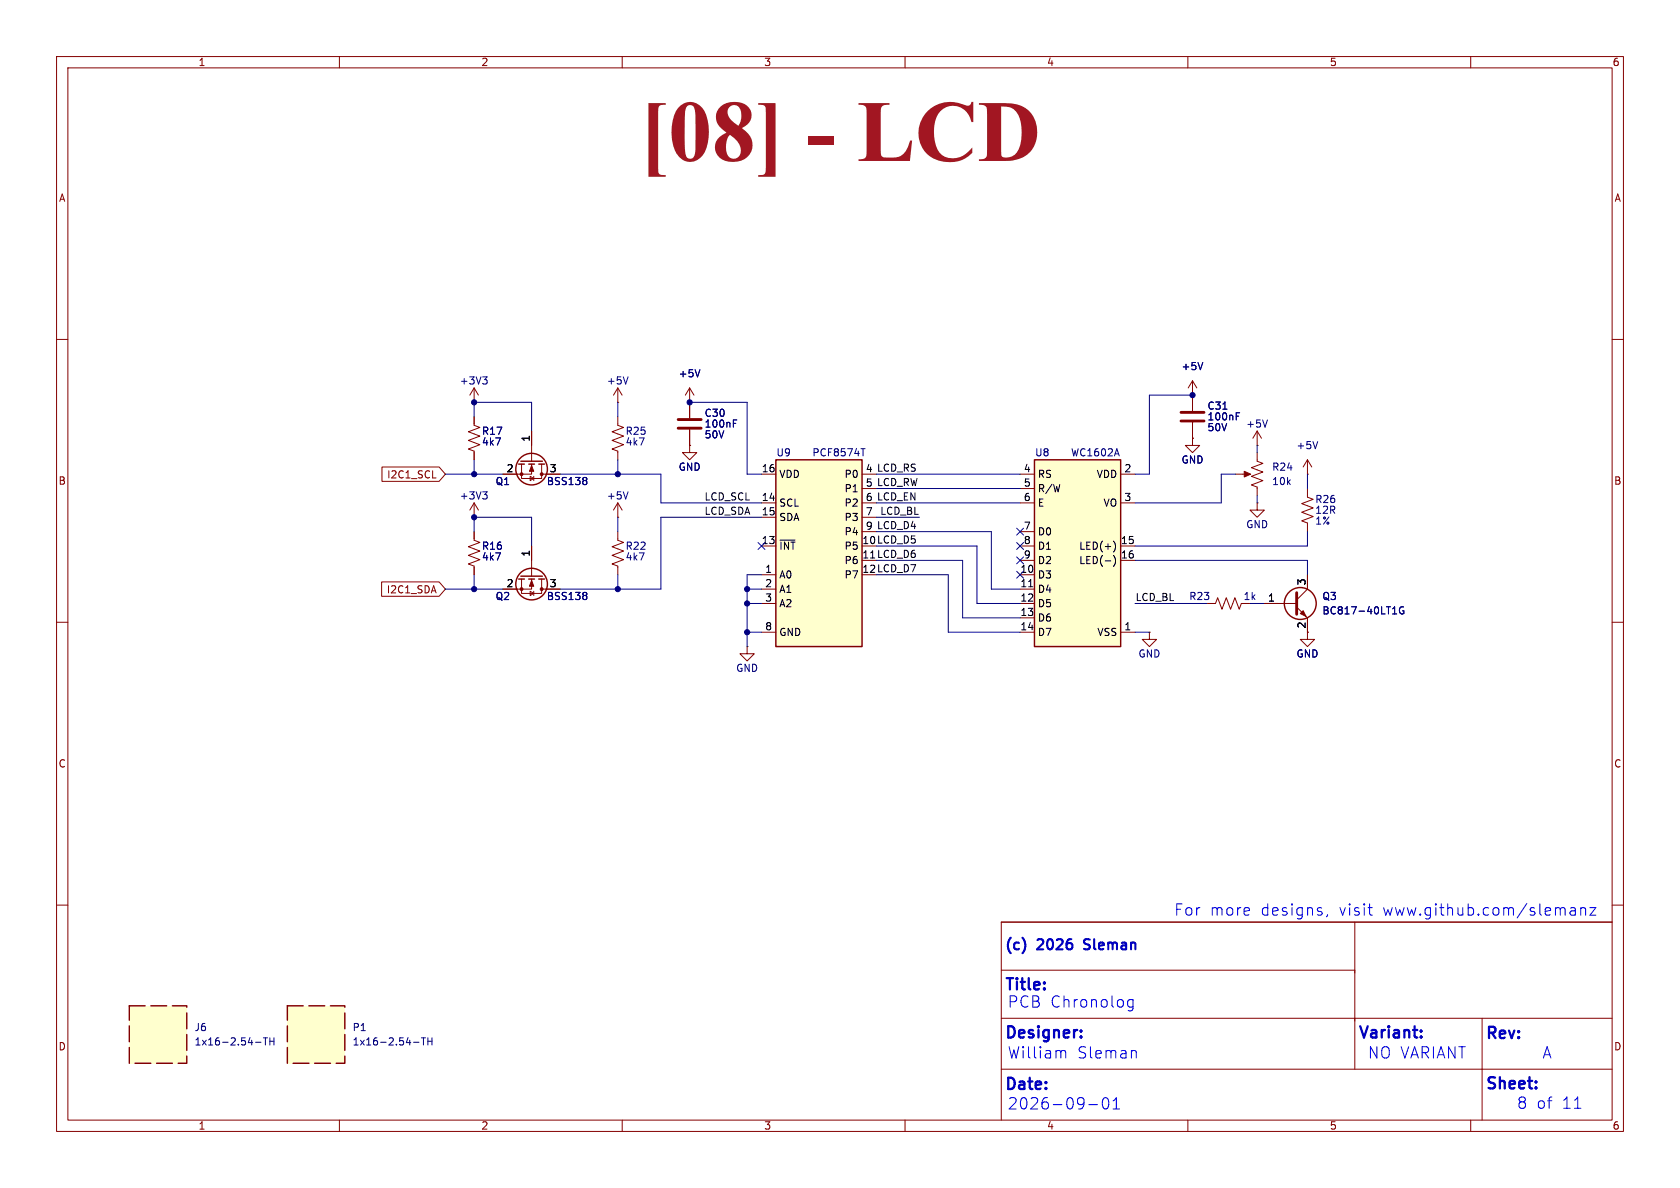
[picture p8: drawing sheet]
<svg xmlns="http://www.w3.org/2000/svg" width="297mm" height="210mm" viewBox="0 0 297 210" stroke-linecap="round" stroke-linejoin="round" font-family="sans-serif">
<g fill="none" stroke="#840000" stroke-width=".18">
<path d="M10 10h277v190h-277zM12 12h273v186h-273zM60 10v2M110 10v2M160 10v2M210 10v2M260 10v2M10 60h2M285 60h2M10 110h2M285 110h2M10 160h2"/>
<path d="M177 171.5h62.5M239.5 163v26M285 160h2M285 163h-108v35M60 198v2M110 198v2M160 198v2M177 189h108M177 180h108M210 198v2M260 198v2M262 180v18"/>
</g>
<g fill="none" stroke="#00f" stroke-width=".18">
<path d="M208 159.8v2M269.9 159.7l-1.7 2.6M178.6 176v2M180.7 177.7a.69 .69 0 0 0 1 .1M182.6 176v2h.8l.3-.3M186.7 176a1.08 1.08 0 0 0-.7 1 1.08 1.08 0 0 0 .7 1M200.3 178.3a.54 .54 0 0 1-.9 .3M209.7 161.4a.54 .54 0 0 0 .5 .4 .54 .54 0 0 0 .5-.4M211.6 160.4v1.4M212.1 160.4a.51 .51 0 0 0-.5 .4M214.3 160.4v1.4M215.2 160.7v1.1"/>
<path d="M216 160.7v1.1M216.9 161.4a.54 .54 0 0 0 .5 .4 .54 .54 0 0 0 .5-.4M218.8 160.4v1.4M219.9 161.5l.3 .3 .6-.1M230.2 162.1a.54 .54 0 0 1-.8 .3M234.7 161.7l-.2 .4M236.9 160.4l.5 1.4 .4-1.4M238.6 160.4v1.4M240.3 161.5l-.3 .3-.5-.1M241.2 160.4v1.4M241.8 160.4h.8M242.1 161.5l.1 .2 .4 .1"/>
<path d="M252.9 162.1a.54 .54 0 0 1-.9 .3M277.7 160.5l.1-.1 .6 .1 .1 1.3M278.5 160.9l-.7 .1a.39 .39 0 0 0-.3 .4 .39 .39 0 0 0 .3 .4l.7-.1M279.5 160.6a.5 .5 0 0 1 .8 .1v1.1M279.5 160.4v1.4M281.1 160.4h1l-1 1.4h1M178.4 185l.5 2 .4-1.4 .3 1.4 .5-2M179.5 194.9l-1.1 1.1h1.2M180.5 195.7a.49 .49 0 0 0 .5 .3 .49 .49 0 0 0 .4-.3M180.9 185.7v1.3M181.8 186.7l.3 .3M182.9 186.7l.3 .3"/>
<path d="M183.4 194.9l-1.2 1.1h1.2M183.9 185.7v1.3M184.2 195.7l.4 .3 .6-.1 .2-.2M184.8 186.7l.3 .3 .6-.1M185.7 186v1M186.7 185.7v1.3M187.5 186v1M187.6 185.8l.2-.1 .5 .1 .1 1.2M188.7 195.7a.49 .49 0 0 0 .5 .3 .49 .49 0 0 0 .4-.3M190.8 185.6a.73 .73 0 0 0 .7 .5M191.5 195.6a.71 .71 0 0 1-.8 .4M191.6 185l-.6 .1"/>
<path d="M191.9 186.7l-.4 .3-.7-.1M192.5 195.3h1.5M192.8 186.7l.3 .3M193.7 186.7l.3 .3 .6-.1M195.2 194.1a.47 .47 0 0 1 .7 .3 1.03 1.03 0 0 1-.5 1.6 1.33 1.33 0 0 1-.2-1.9zM195.5 185.7v1.3M196.4 186v1M196.8 196h1.1M196.8 194.6l.6-.6v2M197.3 186v1M198.1 186.7l.3 .3 .7-.1M199.1 186v1"/>
<path d="M200 185.7v1.3M200.9 186v1M243.4 185v2l-1.1-2v2M244.4 186.7a.68 .68 0 0 0 1.1 0M247.7 185l.7 2 .6-2M249.4 187l.7-2 .7 2M251.4 185v2M251.9 186.1l.7 .9M253.4 185v2M254.1 187l.7-2 .6 2M257.2 185v2l-1.1-2v2M258.5 185v2"/>
<path d="M272.8 187l.7-2 .7 2"/>
</g>
<path d="M191.1 183.2l.1 .1-.1 .1M191.1 183.2l-.1 .1 .1 .1M191.1 182.2v.2M191.1 183.2v.2M191.1 182.2l.1 .1-.1 .1M191.1 182.2l-.1 .1 .1 .1M251.2 182.2l.1 .1-.1 .1M251.2 182.2l-.1 .1 .1 .1M251.2 182.2v.2" fill="none" stroke="#0000c2" stroke-width=".4"/>
<path d="M191.6 167.7l.3 .1M191.7 166.2v.5" fill="none" stroke="#0000c2" stroke-width=".36"/>
<path d="M210.8 77.5v1.2h1.3l-1.3 1.3-1.3-1.3h1.3M210.8 77.5h.1" fill="none" stroke="#800000" stroke-width=".18"/>
<path d="M137.2 81.3h15.2v33h-15.2z" fill="#ffffce"/>
<g fill="none" stroke="#800000" stroke-width=".25">
<path d="M137.2 81.3h15.2v33h-15.2zM91.7 102.4h1M92.1 101.9h3.8M93.5 102.4h1M95.2 102.4h1.1"/>
<circle cx="94" cy="103.3" r="2.79"/>
</g>
<g fill="none" stroke="#800000" stroke-width=".18">
<path d="M83.8 73.7v1.5l1 .4-2 .7 2 .8-2 .8 2 .7-2 .8 1 .4v1.5M83.8 71.1h.1M83.8 68.6v2.5M83.8 68.6l-.7 1.3M83.8 68.6l.8 1.3M210.8 69.9h.1M210.8 67.3l-.7 1.3M210.8 67.3l.8 1.3M210.8 67.3v5.3M210.8 74.7v2.8M222.2 78.7h.1M222.2 76.2l-.7 1.3"/>
<path d="M222.2 76.2l.8 1.3M222.2 76.2v2.5M83.8 94v1.5l1 .4-2 .7 2 .8-2 .8 2 .7-2 .8 1 .4v1.5M94 96.5v5.4M134.6 83.8h2.6M134.6 88.9h2.6M134.6 91.4h2.6M134.6 96.5h2.6M152.4 88.9h2.5M152.4 91.4h2.5M152.4 86.4h2.5M152.4 94h2.5"/>
<path d="M92.2 102.4v2.5h3.6v-2.5M93.7 104.5l.7 .4-.7 .4zM94 102.4v1.7h-5.1M94.4 104.5v.8M95.8 104.1h3.3M132.1 114.3v1.3h1.2l-1.2 1.2-1.3-1.2h1.3M132.1 114.3h.1M134.6 101.6h2.6M134.6 104.1h2.6M134.6 106.7h2.6M134.6 111.8h2.6"/>
</g>
<path d="M137.9 95.5h2.6" fill="none" stroke="#000" stroke-width=".18"/>
<path d="M85.3 66.6h.8l-.4 .5M85.9 67.1l.2 .2v.3l-.2 .3M152.2 79.3h.7M212.6 64.1l-.4 1.2M216.2 72.3h.7M218.6 73.6h.4M218.6 73h.6M224.1 74.2l-.5 1.3M103.5 104.7l.2 .3-.2 .3 .2 .2v.2l-.2 .3" fill="none" stroke="#000080" stroke-width=".18"/>
<g fill="#800000" stroke="#800000" stroke-width=".18">
<path d="M94 102.6l.4 1h-.8z"/>
<circle cx="95.8" cy="104.1" r=".25"/>
<circle cx="92.2" cy="104.1" r=".25"/>
</g>
<path d="M208.8 72.9h4.1M208.8 74.4h4.1" fill="none" stroke="#800000" stroke-width=".51"/>
<path d="M22.9 177.8h10.1v10.2h-10.1z" fill="#ffffce"/>
<path d="M22.9 177.8h10.1v10.2h-10.1z" fill="none" stroke="#800000" stroke-width=".25" stroke-dasharray="2.8 1"/>
<path d="M45.2 184.2h.9M46.6 183.5h.7M46.9 183.5v1.2M47.7 183.5v1.2M47.7 184.1h.7M48.4 183.5v1.2" fill="none" stroke="#000080" stroke-width=".18"/>
<path d="M182.9 81.3h15.2v33h-15.2z" fill="#ffffce"/>
<g fill="none" stroke="#800000" stroke-width=".25">
<path d="M91.7 82h1M92.1 81.5h3.8M93.5 82h1M95.2 82h1.1M182.9 81.3h15.2v33h-15.2z"/>
<circle cx="94" cy="82.9" r="2.79"/>
<circle cx="229.9" cy="106.7" r="2.82"/>
</g>
<g fill="none" stroke="#800000" stroke-width=".18">
<path d="M94 76.2v5.3M109.2 71.1h.1M109.2 68.6v2.5M109.2 68.6l-.7 1.3M109.2 68.6l.8 1.3M121.9 71.1v2.8M121.9 75.9v2.8M92.2 82v2.6h3.6v-2.6M93.7 84.2l.7 .4-.7 .4zM94 82v1.8h-5.1M94.4 84.2v.8M95.8 83.8h3.3"/>
<path d="M109.2 94v1.5l1 .4-2 .7 2 .8-2 .8 2 .7-2 .8 1 .4v1.5M109.2 91.4h.1M109.2 88.9v2.5M109.2 88.9l-.7 1.3M109.2 88.9l.8 1.3M180.3 83.8h2.6M180.3 86.4h2.6M180.3 88.9h2.6M180.3 94h2.6M180.3 96.5h2.6M180.3 99.1h2.6M198.1 83.8h2.6"/>
<path d="M198.1 88.9h2.6M198.1 96.5h2.6M198.1 99.1h2.6M218.4 83.8h2.3M222.2 80v1.5l1.1 .4-2.1 .8 2.1 .7-2.1 .8 2.1 .8-2.1 .7 1 .4v1.5M222.2 88.9v1.3h1.3l-1.3 1.2-1.2-1.2h1.2M222.2 88.9h.1M231.1 86.4v1.5l1.1 .4-2.1 .7 2.1 .8-2.1 .8 2.1 .7-2.1 .8 1 .4v1.5M231.1 83.8h.1M231.1 81.3v2.5M231.1 81.3l-.7 1.3M231.1 81.3l.8 1.3"/>
<path d="M180.3 101.6h2.6M180.3 104.1h2.6M180.3 106.7h2.6M180.3 109.2h2.6M180.3 111.8h2.6M198.1 111.8h2.6M203.2 111.8v1.2h1.3l-1.3 1.3-1.3-1.3h1.3M203.2 111.8h.1M213.4 106.7h1.5l.4-1 .7 2 .8-2 .8 2 .7-2 .8 2 .4-1M223.5 106.7h5.7M229.2 107.3l1.9 1.9v3.8h1.3l-1.3 1.3-1.2-1.3h1.2M231.1 101.6v2.5l-1.9 1.9"/>
</g>
<path d="M196.8 95.6a1.46 1.46 0 0 1 0 2M196.8 98.2a1.46 1.46 0 0 1 0 1.9M181.9 103.7h.7" fill="none" stroke="#000" stroke-width=".18"/>
<path d="M111 66.6l-.4 1.3M129.7 74.8h.4M129.7 74.2h.6M233 78l-.5 1.3M103.5 84.4l.2 .2-.2 .3 .2 .3v.2l-.2 .3M111 86.9l-.4 1.3M246.2 108.5h.7M248.1 107.3a.59 .59 0 0 0-.7 .6 .59 .59 0 0 0 .7 .6l.1-.5h-.3" fill="none" stroke="#000080" stroke-width=".18"/>
<g fill="#800000" stroke="#800000" stroke-width=".18">
<path d="M220 83.3l1.1 .5-1.1 .5z"/>
<path d="M229.9 108.5l.5-.5 .5 1z"/>
<path d="M94 82.3l.4 1h-.8z"/>
<circle cx="95.8" cy="83.8" r=".25"/>
<circle cx="92.2" cy="83.8" r=".25"/>
</g>
<path d="M119.9 74.2h4.1M119.9 75.7h4.1M229.2 104.8v3.8" fill="none" stroke="#800000" stroke-width=".51"/>
<path d="M50.8 177.8h10.2v10.2h-10.2z" fill="#ffffce"/>
<path d="M50.8 177.8h10.2v10.2h-10.2z" fill="none" stroke="#800000" stroke-width=".25" stroke-dasharray="2.8 1"/>
<g fill="none" stroke="#000080" stroke-width=".18">
<path d="M83.8 73.7v-2.6h10.2v5.1M109.2 71.1v2.6M121.9 71.1h10.2v12.7h2.5M123.7 65.3l-.4 1.3M129.7 74.8h.4M129.7 74.2h.6M210.8 69.9h-7.6v13.9h-2.5M212.6 64.1l-.4 1.2M216.2 72.3h.7M218.6 73.6h.4M218.6 73h.6M222.2 78.7v1.3"/>
<path d="M78.7 83.8h10.2M83.8 81.3v2.5M83.8 94v-2.6h10.2v5.1M85.3 86.9h.8l-.4 .5M85.9 87.4l.2 .3v.3l-.2 .2M99.1 83.8h17.7v5.1h17.8M103.5 84.4l.2 .2-.2 .3 .2 .3v.2l-.2 .3M109.2 81.3v2.5M109.2 91.4v2.6M134.6 91.4h-17.8v12.7h-17.7M154.9 94h20.4v10.1h5M154.9 96.5h17.8v10.2h7.6"/>
<path d="M154.9 83.8h25.4M154.9 91.4h7.7M154.9 99.1h15.3v10.1h10.1M154.9 86.4h25.4M154.9 88.9h25.4M200.7 99.1h30.4v2.5M218.4 83.8h-2.5v5.1h-15.2M222.2 87.6v1.3M231.1 83.8v2.6M231.1 94v2.5h-30.4M78.7 104.1h10.2M83.8 101.6v2.5"/>
<path d="M103.5 104.7l.2 .3-.2 .3 .2 .2v.2l-.2 .3M109.2 101.6v2.5M132.1 111.8h2.5M132.1 104.1h2.5M132.1 106.7h2.5M134.6 101.6h-2.5v12.7M154.9 101.6h12.7v10.2h12.7M200.7 111.8h2.5M200.7 106.7h12.7M221 106.7h2.5M246.2 108.5h.7M248.1 107.3a.59 .59 0 0 0-.7 .6 .59 .59 0 0 0 .7 .6l.1-.5h-.3"/>
<path d="M73.1 184.2h1M74.5 183.5h.7M74.9 183.5v1.2M75.6 183.5v1.2M75.6 184.1h.8M76.4 183.5v1.2"/>
</g>
<g fill="none" stroke="#800000" stroke-width=".18">
<path d="M83.8 73.7v1.2M94 76.2v2.5M109.2 73.7v1.5l1 .4-2 .7 2 .8-2 .8 2 .7-2 .8 1 .4v1.5M121.9 71.1h.1M121.9 78.7v1.3h1.3l-1.3 1.3-1.3-1.3h1.3M121.9 78.7h.1M121.9 68.6l-.7 1.3M121.9 68.6l.8 1.3M121.9 68.6v5.3M121.9 75.9v2.8M210.8 77.5h.1M210.8 69.9h.1"/>
<path d="M210.8 69.9v2.7M210.8 74.7v2.8M83.8 91.4h.1M83.8 88.9l-.7 1.3M83.8 88.9l.8 1.3M83.8 80v1.3M83.8 88.9v2.5M83.8 94v1.3M88.9 83.8h2.5M94 96.5v2.6M96.5 83.8h2.6M83.8 100.3v1.3"/>
<path d="M88.9 104.1h2.5M96.5 104.1h2.6M223.5 106.7h2.6M231.1 101.6v2.5M231.1 109.2v2.6"/>
</g>
<path d="M67.5 82.5h10.1l1.1 1.3-1.1 1.3h-10.1zM76.5 84.5h.6M67.5 102.9h10.1l1.1 1.2-1.1 1.3h-10.1z" fill="none" stroke="#840000" stroke-width=".18"/>
<path d="M134 95.9l1.2 1.2M135.2 95.9l-1.2 1.2M179.7 98.5l1.2 1.2M179.7 95.9l1.2 1.2M179.7 93.4l1.2 1.2M180.9 98.5l-1.2 1.2M180.9 95.9l-1.2 1.2M180.9 93.4l-1.2 1.2M179.7 101l1.2 1.2M180.9 101l-1.2 1.2" fill="none" stroke="#000084" stroke-width=".18"/>
<g fill="#000080" stroke="#000080" stroke-width=".18">
<circle cx="121.9" cy="71.1" r=".46"/>
<circle cx="132.1" cy="104.1" r=".46"/>
<circle cx="132.1" cy="106.7" r=".46"/>
<circle cx="109.2" cy="83.8" r=".46"/>
<circle cx="132.1" cy="111.8" r=".46"/>
<circle cx="210.8" cy="69.9" r=".46"/>
<circle cx="109.2" cy="104.1" r=".46"/>
<circle cx="83.8" cy="83.8" r=".46"/>
<circle cx="83.8" cy="71.1" r=".46"/>
<circle cx="83.8" cy="91.4" r=".46"/>
<circle cx="83.8" cy="104.1" r=".46"/>
</g>
<g font-size="15.3" fill="#a21622">
<text x="113" y="30.3">[08]</text>
<text x="142.5" y="30.3">- LCD</text>
</g>
<g font-size="2.8" fill="#00f">
<text x="205.9" y="160.5">For</text>
<text x="213.9" y="160.5">more</text>
<text x="223" y="160.5">designs,</text>
<text x="236.8" y="160.5">visit</text>
<text x="244.6" y="160.5">www.github.com/slemanz</text>
<text x="178" y="176.7">PCB</text>
<text x="187.3" y="176.7">Chronolog</text>
<text x="177.5" y="184.1">Designer:</text>
<text x="178" y="185.7">William</text>
<text x="192.1" y="185.7">Sleman</text>
<text x="240.9" y="185.7">NO</text>
<text x="248.4" y="185.7">VARIANT</text>
<text x="271.8" y="185.7">A</text>
<text x="178" y="194.7">2026-09-01</text>
<text x="268.1" y="196.2">8 of</text>
<text x="276.1" y="196.2">11</text>
</g>
<g font-size="2.8" fill="#0000c2">
<text x="177.5" y="175.6">Title:</text>
<text x="240" y="184.1">Variant:</text>
<text x="262.5" y="184.2">Rev:</text>
<text x="177.5" y="193.2">Date:</text>
<text x="262.5" y="193.1">Sheet:</text>
</g>
<g font-size="2.5" fill="#0000c2">
<text x="177.5" y="168.4">(c)</text>
<text x="183.5" y="168.4">2026</text>
<text x="192.5" y="168.4">Sleman</text>
</g>
<g font-size="1.8" fill="#840000">
<text x="35" y="11.9">1</text>
<text x="85" y="11.9">2</text>
<text x="135" y="11.9">3</text>
<text x="185" y="11.9">4</text>
<text x="235" y="11.9">5</text>
<text x="285" y="11.9">6</text>
<text x="10.3" y="35.9">A</text>
<text x="285.3" y="35.9">A</text>
<text x="10.3" y="85.9">B</text>
<text x="68.3" y="84.8">I2C1_SCL</text>
<text x="285.3" y="85.9">B</text>
<text x="68.3" y="105.1">I2C1_SDA</text>
<text x="10.3" y="135.9">C</text>
<text x="285.3" y="135.9">C</text>
<text x="10.3" y="185.9">D</text>
<text x="285.3" y="185.9">D</text>
<text x="35" y="199.9">1</text>
<text x="85" y="199.9">2</text>
<text x="135" y="199.9">3</text>
<text x="185" y="199.9">4</text>
<text x="235" y="199.9">5</text>
<text x="285" y="199.9">6</text>
</g>
<g font-size="1.8" fill="#000080">
<text x="208.8" y="65.6">+5V</text>
<text x="81.2" y="68.2">+3V3</text>
<text x="107.2" y="68.2">+5V</text>
<text x="119.9" y="66.9">+5V</text>
<text x="85.1" y="77.1">R17</text>
<text x="110.5" y="77.1">R25</text>
<text x="124.5" y="75.8">100nF</text>
<text x="124.5" y="73.9">C30</text>
<text x="124.5" y="77.7">50V</text>
<text x="213.4" y="74.5">100nF</text>
<text x="213.4" y="72.6">C31</text>
<text x="213.4" y="76.4">50V</text>
<text x="220.2" y="75.8">+5V</text>
<text x="85.1" y="79">4k7</text>
<text x="110.5" y="79">4k7</text>
<text x="119.9" y="83.4">GND</text>
<text x="137.2" y="80.9">U9</text>
<text x="143.5" y="80.9">PCF8574T</text>
<text x="182.9" y="80.9">U8</text>
<text x="189.2" y="80.9">WC1602A</text>
<text x="208.8" y="82.1">GND</text>
<text x="224.8" y="83.4">R24</text>
<text x="229.1" y="79.6">+5V</text>
<text x="81.2" y="88.5">+3V3</text>
<text x="87.5" y="86">Q1</text>
<text x="96.6" y="86">BSS138</text>
<text x="107.2" y="88.5">+5V</text>
<text x="224.8" y="86">10k</text>
<text x="232.4" y="89.1">R26</text>
<text x="220.2" y="93.6">GND</text>
<text x="232.4" y="92.9">1%</text>
<text x="232.4" y="91">12R</text>
<text x="85.1" y="99.3">4k7</text>
<text x="85.1" y="97.4">R16</text>
<text x="110.5" y="99.3">4k7</text>
<text x="110.5" y="97.4">R22</text>
<text x="87.5" y="106.3">Q2</text>
<text x="96.6" y="106.3">BSS138</text>
<text x="210.1" y="106.3">R23</text>
<text x="219.8" y="106.3">1k</text>
<text x="233.7" y="106.3">Q3</text>
<text x="233.7" y="108.8">BC817-40LT1G</text>
<text x="130" y="119">GND</text>
<text x="201.2" y="116.4">GND</text>
<text x="229.1" y="116.4">GND</text>
<text x="34.3" y="182.5">J6</text>
<text x="34.3" y="185">1x16-2.54-TH</text>
<text x="62.2" y="182.5">P1</text>
<text x="62.2" y="185">1x16-2.54-TH</text>
</g>
<g font-size="1.8">
<text x="89.5" y="83.6">2</text>
<text x="93.7" y="78.2" transform="rotate(-90 93.7 78.2)">1</text>
<text x="97.1" y="83.6">3</text>
<text x="134.6" y="83.6">16</text>
<text x="180.9" y="83.6">4</text>
<text x="198.7" y="83.6">2</text>
<text x="134.6" y="88.6">14</text>
<text x="137.7" y="84.7">VDD</text>
<text x="137.7" y="89.8">SCL</text>
<text x="149.2" y="84.7">P0</text>
<text x="149.2" y="87.2">P1</text>
<text x="149.2" y="89.8">P2</text>
<text x="180.9" y="86.1">5</text>
<text x="180.9" y="88.6">6</text>
<text x="183.4" y="84.7">RS</text>
<text x="183.4" y="87.2">R/W</text>
<text x="183.4" y="89.8">E</text>
<text x="193.8" y="84.7">VDD</text>
<text x="195" y="89.8">VO</text>
<text x="198.7" y="88.6">3</text>
<text x="134.6" y="91.2">15</text>
<text x="137.7" y="92.3">SDA</text>
<text x="149.2" y="92.3">P3</text>
<text x="149.2" y="94.8">P4</text>
<text x="153" y="91.2">7</text>
<text x="180.9" y="93.7">7</text>
<text x="183.4" y="94.8">D0</text>
<text x="93.7" y="98.5" transform="rotate(-90 93.7 98.5)">1</text>
<text x="134.6" y="96.3">13</text>
<text x="135.2" y="101.3">1</text>
<text x="137.7" y="97.4">~{INT}</text>
<text x="149.2" y="97.4">P5</text>
<text x="149.2" y="99.9">P6</text>
<text x="180.3" y="101.3">10</text>
<text x="180.9" y="96.3">8</text>
<text x="180.9" y="98.8">9</text>
<text x="183.4" y="97.4">D1</text>
<text x="183.4" y="99.9">D2</text>
<text x="190.7" y="97.4">LED(+)</text>
<text x="190.7" y="99.9">LED(-)</text>
<text x="198.1" y="96.3">15</text>
<text x="198.1" y="98.8">16</text>
<text x="89.5" y="103.9">2</text>
<text x="97.1" y="103.9">3</text>
<text x="135.2" y="103.9">2</text>
<text x="135.2" y="106.4">3</text>
<text x="137.7" y="102.5">A0</text>
<text x="137.7" y="105">A1</text>
<text x="137.7" y="107.5">A2</text>
<text x="149.2" y="102.5">P7</text>
<text x="180.3" y="103.9">11</text>
<text x="180.3" y="106.4">12</text>
<text x="183.4" y="102.5">D3</text>
<text x="183.4" y="105">D4</text>
<text x="183.4" y="107.5">D5</text>
<text x="224.1" y="106.4">1</text>
<text x="230.9" y="103.6" transform="rotate(-90 230.9 103.6)">3</text>
<text x="135.2" y="111.5">8</text>
<text x="137.7" y="112.6">GND</text>
<text x="180.3" y="109">13</text>
<text x="180.3" y="111.5">14</text>
<text x="183.4" y="110.1">D6</text>
<text x="183.4" y="112.6">D7</text>
<text x="193.9" y="112.6">VSS</text>
<text x="198.7" y="111.5">1</text>
<text x="230.9" y="111.2" transform="rotate(-90 230.9 111.2)">2</text>
</g>
<g font-size="1.8" fill="#0f0f0f">
<text x="153" y="83.6">4 LCD_RS</text>
<text x="124.5" y="88.6">LCD_SCL</text>
<text x="153" y="86.1">5 LCD_RW</text>
<text x="153" y="88.6">6 LCD_EN</text>
<text x="124.5" y="91.1">LCD_SDA</text>
<text x="153" y="93.7">9 LCD_D4</text>
<text x="155.5" y="91.1">LCD_BL</text>
<text x="152.4" y="96.3">10 LCD_D5</text>
<text x="152.4" y="98.8">11 LCD_D6</text>
<text x="152.4" y="101.3">12 LCD_D7</text>
<text x="200.7" y="106.3">LCD_BL</text>
</g>
</svg>
